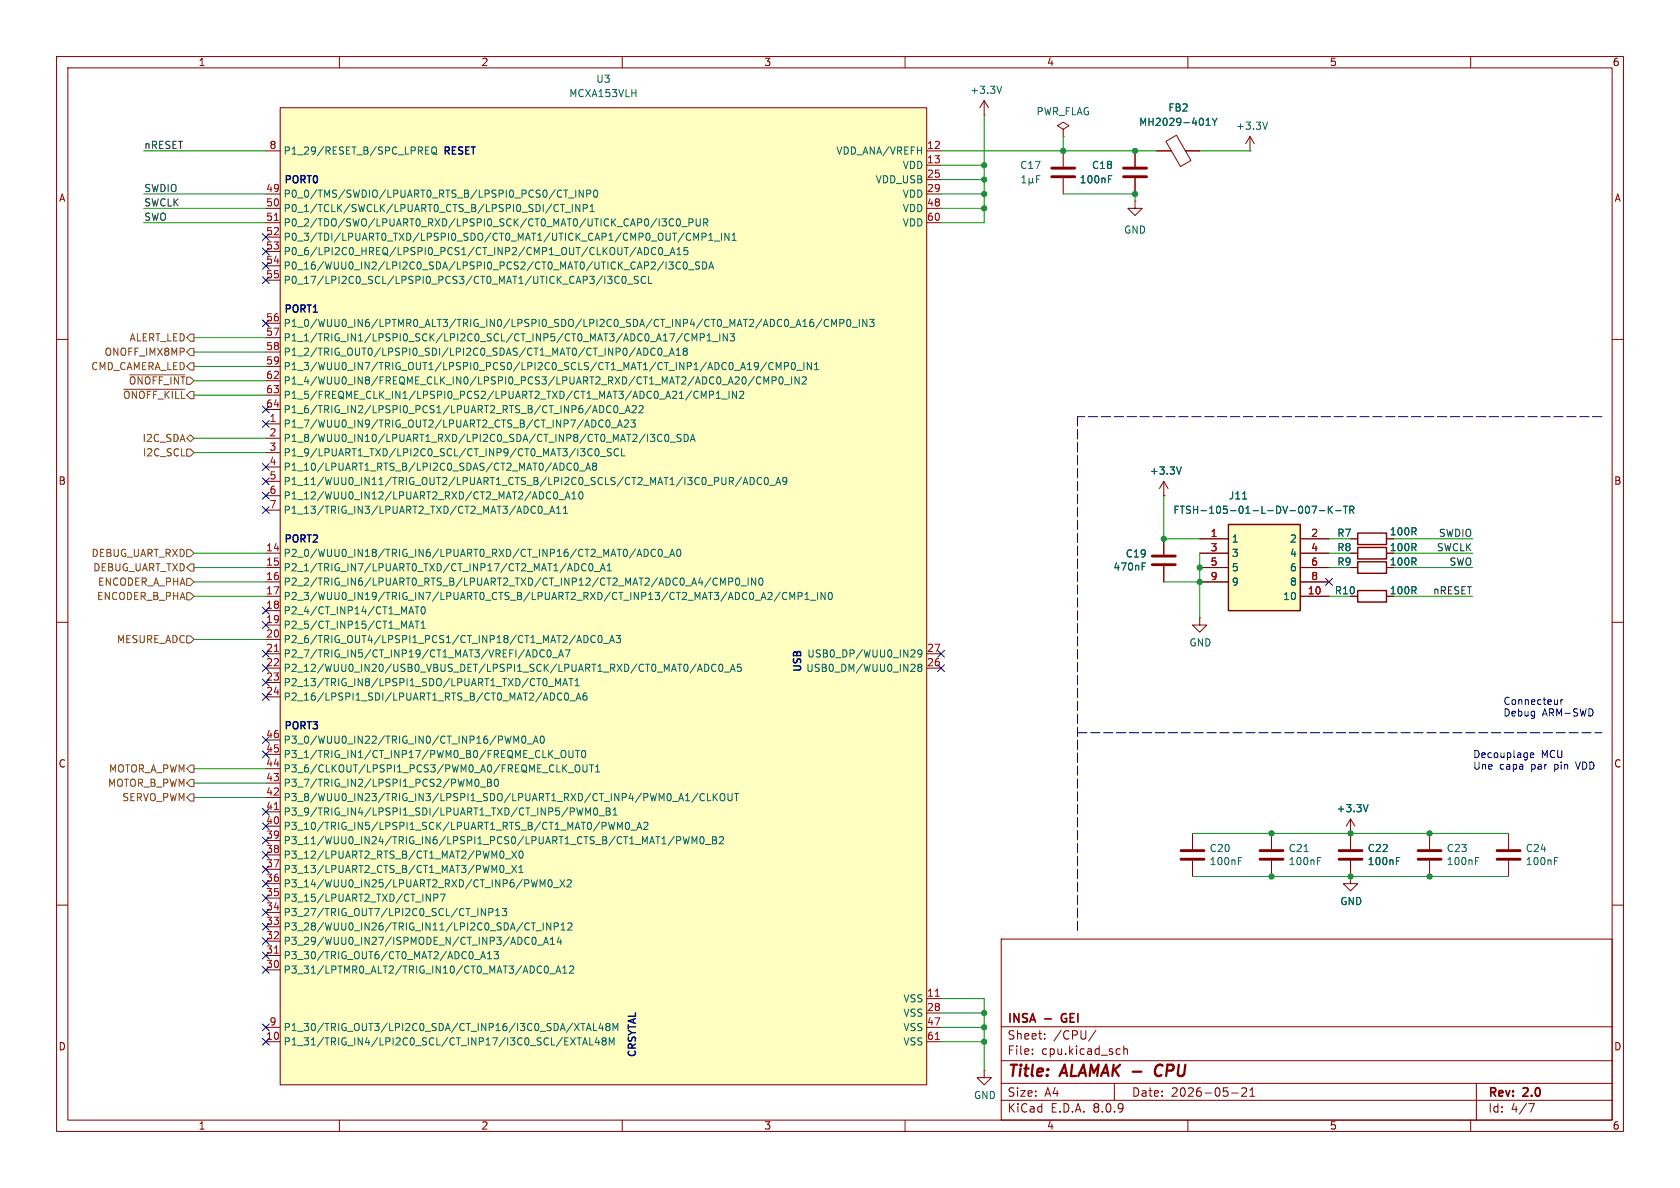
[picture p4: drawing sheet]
<svg xmlns="http://www.w3.org/2000/svg" width="297mm" height="210mm" viewBox="0 0 297 210" stroke-linecap="round" stroke-linejoin="round" font-family="sans-serif">
<g fill="none" stroke="#840000" stroke-width=".18">
<path d="M10 10h277v190h-277zM12 12h273v186h-273zM60 10v2M110 10v2M160 10v2M210 10v2M260 10v2M10 60h2M285 60h2M10 110h2M285 110h2M224.8 147.3v2.8"/>
<path d="M224.8 152.1v2.8M252.7 147.3v2.8M252.7 152.1v2.8M10 160h2M177 166h108v32h-108zM285 160h2M60 198v2M110 198v2M160 198v2M177 194.5h108M177 191.5h108M177 187.5h108"/>
<path d="M177 181.5h108M182.5 186.3v.1M182.5 185.5v.1M184.7 183.6v.1M184.7 182.8v.1M193.7 182.1l-1.2 2M197 191.5v3M197.9 185.4l.1 .1M198 186.3l-.1 .1M198.7 184.9v1.5M198.7 185.5l.2-.1 .3 .1 .1 .9M210 198v2"/>
<path d="M217.7 193.2h1.2M219.5 192.4l.6-.1 .2 .1 .1 .3-.9 1.1h.9M221 193.8h.8M221 192.7l.4-.4v1.5M260 198v2M261 191.5v6.5M270.2 195.1h1l-.6 1.5"/>
</g>
<path d="M205.2 188.2a1.13 1.13 0 0 0-1 .7 1.13 1.13 0 0 0 .3 1.2l.2 .1 .5-.1" fill="none" stroke="#840000" stroke-width=".4"/>
<path d="M187.8 179.4l-.2 .4 .2 .7" fill="none" stroke="#840000" stroke-width=".3"/>
<path d="M222.8 151.9h4M222.8 150.4h4M250.7 151.9h4.1M250.7 150.4h4.1" fill="none" stroke="#840000" stroke-width=".51"/>
<path d="M230.5 150.5h.8M232.9 152.2h.4M232.9 151.6h.6M260.8 152.2h.5M260.8 151.6h.6" fill="none" stroke="#006464" stroke-width=".18"/>
<path d="M49.5 19.1h114.3v172.7h-114.3z" fill="#ffffc2"/>
<g fill="none" stroke="#840000" stroke-width=".18">
<path d="M49.5 19.1h114.3v172.7h-114.3zM47 26.7h2.5M47 34.3h2.5M47 36.8h2.5M47 39.4h2.5M163.8 26.7h2.6M163.8 29.2h2.6M163.8 31.8h2.6M163.8 34.3h2.6M163.8 36.8h2.6M163.8 39.4h2.6M47 41.9h2.5"/>
<path d="M47 44.5h2.5M47 47h2.5M47 49.5h2.5M47 57.2h2.5M47 59.7h2.5M47 74.9h2.5M47 77.5h2.5M47 62.2h2.5M47 64.8h2.5M47 67.3h2.5M47 69.9h2.5M47 72.4h2.5"/>
<path d="M47 97.8h2.5M47 80h2.5M47 82.6h2.5M47 85.1h2.5M47 87.6h2.5M47 90.2h2.5M47 100.3h2.5M47 102.9h2.5M47 105.4h2.5M47 108h2.5M47 110.5h2.5M47 113h2.5"/>
<path d="M47 115.6h2.5M47 118.1h2.5M163.8 115.6h2.6M163.8 118.1h2.6M47 120.7h2.5M47 123.2h2.5M47 138.4h2.5M47 135.9h2.5M47 133.4h2.5M47 130.8h2.5M47 158.8h2.5M47 156.2h2.5"/>
<path d="M47 153.7h2.5M47 151.1h2.5M47 148.6h2.5M47 146.1h2.5M47 143.5h2.5M47 141h2.5M238.8 147.3v2.8M238.8 152.1v2.8M266.7 147.3v2.8M266.7 152.1v2.8M47 171.5h2.5M47 168.9h2.5"/>
<path d="M47 166.4h2.5M47 163.8h2.5M47 161.3h2.5M163.8 176.5h2.6M163.8 179.1h2.6M47 184.2h2.5M47 181.6h2.5M163.8 184.2h2.6M163.8 181.6h2.6"/>
</g>
<path d="M55.4 55.2h.7M55.6 54.1l.2-.2v1.3M55.9 94.6l.2 .2v.3l-.8 .7h.8M55.3 127.6h.8l-.4 .5M55.9 128.1l.2 .2v.3l-.2 .2" fill="none" stroke="#000084" stroke-width=".25"/>
<g fill="none" stroke="#006464" stroke-width=".18">
<path d="M75.2 26.6h.5M75.2 27.2h.6M75.2 26h.6M76.5 26h.1a.43 .43 0 0 1 .6 .4v.4a.42 .42 0 0 1-.5 .5 .42 .42 0 0 1-.4-.5v-.4zM76.6 26.9l.6 .5M99.1 36.1h.7M99.9 37.5h1M100.5 35h1M101.2 36.1v1.3M101.8 33.6v1.3M102.5 36.1v1.3l-.7-1.3v1.3M103.1 33.6v1.3l-.7-1.3v1.3"/>
<path d="M103.1 36.8l.6-.1 .1-.1v-.3l-.7-.2v1.3M103.7 34.3l.6-.1 .1-.2v-.3l-.7-.1v1.3M104.3 37.4h.8M104.3 36.5l.4-.4v1.3M105.1 33.7l.1-.1a.68 .68 0 0 1 .5 .6 .68 .68 0 0 1-.5 .7 .84 .84 0 0 1-.1-1.2zM119.1 38.8a.6 .6 0 0 0-.9 .4 .6 .6 0 0 0 .6 .7l.3-.1M119.7 38.7h.2a.68 .68 0 0 1 .4 .6 .68 .68 0 0 1-.4 .6 .84 .84 0 0 1-.2-1.2zM121.8 39.3h.6l.1-.2v-.3l-.7-.1v1.2M123.1 38.7v1l.2 .2h.4l.1-.2v-1M124.4 39.3h.6l.1-.2v-.3l-.7-.1v1.2M124.7 39.3l.4 .6M109.5 49a.6 .6 0 0 0-.9 .4 .6 .6 0 0 0 .6 .7l.3-.1"/>
<path d="M110.1 49l.2-.2a.68 .68 0 0 1 .4 .7 .68 .68 0 0 1-.4 .6l-.2-.1-.2-.4zM110.9 50.2h1M112.9 48.9l-.5-.1-.2 .2v.3l.5 .3 .2 .3-.3 .2-.5-.1M113.9 43.8a.64 .64 0 0 1 .8 .6 .64 .64 0 0 1-.8 .6M114.1 49a.6 .6 0 0 0-.8 .4 .6 .6 0 0 0 .6 .7l.2-.1M114.7 48.8v1.3h.6M115.9 43.9a.6 .6 0 0 0-.8 .4 .6 .6 0 0 0 .6 .7l.2-.1M116.6 43.8h.1a.68 .68 0 0 1 .5 .6 .68 .68 0 0 1-.5 .6 .84 .84 0 0 1-.1-1.2zM117.4 45.2h1M118.2 46.3h.8l-.4 .5 .4 .1v.5l-.2 .2-.6-.2M118.5 45l.4-1.2 .4 1.2M118.6 44.7h.6"/>
<path d="M119.7 45h.7M119.7 44.1l.3-.3v1.2M120.3 46.4a.6 .6 0 0 0-.8 .4 .6 .6 0 0 0 .5 .8l.3-.2M120.5 40.1h1M120.9 46.4l.2-.1a.68 .68 0 0 1 .4 .6 .68 .68 0 0 1-.4 .7l-.2-.2-.1-.3zM121.6 43.8h-.6l-.1 .6 .2-.2 .4 .1 .1 .2v.4l-.2 .1-.5-.1M121.7 47.7h1M121.8 59.1a.6 .6 0 0 0-.8 .4 .6 .6 0 0 0 .6 .8l.2-.2M122.6 42.5v-1.3l.5 .9 .4-.9v1.3M123.7 46.4l-.5-.1-.2 .1v.4l.6 .2 .1 .3-.3 .3-.4-.1M123.8 59.7l.6-.1 .1-.2v-.3l-.7-.1v1.3M124.1 41.9l.6-.1 .1-.2v-.3l-.7-.1v1.3"/>
<path d="M124.2 46.3a.64 .64 0 0 1 .8 .6 .64 .64 0 0 1-.8 .7zM125 59.4l.4-.4v1.3M125.3 47.6l.4-1.3 .5 1.3M125.3 42.5h.7M125.3 41.6l.4-.4v1.3M125.4 47.2h.6M126.3 42.6h.9M127.2 59v1.3M127.5 41.2v1.3M128.6 59v1.3l-.8-1.3v1.3M128.9 41.2v1.3l-.7-1.3v1.3M129.1 59h.7l-.4 .5 .4 .1v.5l-.2 .2-.5-.2"/>
<path d="M129.4 42.5h.7M129.4 41.6l.4-.4v1.3M143.3 57l.3-.1 .3 .3-.1 .5h-.5M143.8 56.5l-.5 .1M145.3 56.4l-1.1 1.6M146.5 56.6a.6 .6 0 0 0-.9 .4 .6 .6 0 0 0 .6 .7l.3-.1M147 57.7v-1.2l.4 .9 .5-.9v1.2M148.5 57.1h.6l.1-.2-.1-.3-.6-.1v1.2M149.8 56.6l.2-.1a.68 .68 0 0 1 .4 .6 .68 .68 0 0 1-.4 .6l-.2-.1-.1-.4zM150.6 57.9h1M151.9 56.5v1.2M153.2 56.5v1.2l-.7-1.2v1.2"/>
<path d="M153.7 56.5h.8l-.4 .4 .4 .2v.5l-.2 .1-.6-.1M104.4 79.3l.3 .1M105.3 79.4l.2-.1a.68 .68 0 0 1 .4 .7 .68 .68 0 0 1-.4 .6l-.2-.1-.1-.4zM107.3 74.3l.1-.1a.68 .68 0 0 1 .4 .7 .68 .68 0 0 1-.4 .6 .84 .84 0 0 1-.1-1.2zM107.5 71.8l.3-.1 .2 .1M108 72.8l-.2 .2-.3-.1M108.1 79.4l-.5-.1-.2 .1v.4l.6 .2 .1 .3-.3 .3-.5-.1M108.1 75.6h.9M108.6 71.8l.2-.1a.68 .68 0 0 1 .4 .6 .68 .68 0 0 1-.4 .7l-.2-.2-.1-.3zM109.2 75.5l.4-1.3 .4 1.3M109.3 75.1h.6M109.3 79.4a.6 .6 0 0 0-.8 .5 .6 .6 0 0 0 .6 .7l.2-.1"/>
<path d="M109.5 73.1h.9M109.9 79.3v1.3h.6M110.4 74.4l.5-.2 .2 .4-.8 .9h.8M110.6 73l.4-1.3 .4 1.3M110.7 72.6h.6M111.5 74.2h.8l-.4 .5 .3 .1v.6l-.1 .1-.6-.1M111.8 71.8l.4-.1 .3 .4-.8 .9h.8M113 71.8l.5-.1 .2 .4-.8 .9h.8M114.3 61.6l.2 .5-.2 .6M115 76.8h.8l-.5 .5 .4 .1 .1 .4-.3 .2h-.4M115.8 61.7a.6 .6 0 0 0-.8 .4 .6 .6 0 0 0 .6 .7l.2-.1M116.5 61.6l.1-.1a.68 .68 0 0 1 .4 .7 .68 .68 0 0 1-.4 .6 .84 .84 0 0 1-.1-1.2z"/>
<path d="M117 76.9a.6 .6 0 0 0-.8 .4 .6 .6 0 0 0 .6 .7l.2-.1M117.3 62.9h.9M117.7 76.8h.1a.68 .68 0 0 1 .5 .6 .68 .68 0 0 1-.5 .6 .84 .84 0 0 1-.1-1.2zM118.4 62.8l.4-1.3 .4 1.3M118.5 78.2h.9M118.5 62.4h.6M119.6 62.8h.7M119.6 61.9l.3-.4v1.3M120.4 76.8h-.5l-.2 .1v.4l.6 .2 .1 .3-.2 .2h-.5M121 76.8a.64 .64 0 0 1 .7 .6 .64 .64 0 0 1-.7 .6zM121 62.1l-.2-.3 .2-.3h.3l.2 .3-.2 .3M121 62.1l-.2 .2v.4l.2 .1 .4-.1 .1-.1v-.3l-.2-.2"/>
<path d="M121 62.1h.3M122 78l.5-1.2 .4 1.2M122.2 77.7h.6M122.3 60.3v-1.3l.5 .9 .4-.9v1.3M124 69.2l.4 .9 .4-.9v1.2M125 60.3h.7M125.4 69.8h.6l.2-.2-.1-.3-.7-.1v1.2M126 60.4h.9M126.6 70.4h.8M126.6 69.5l.4-.3v1.2M127.6 70.6h1M128.9 69.2v1.2"/>
<path d="M130.2 69.2v1.2l-.7-1.2v1.2M130.8 69.3l.4-.1 .3 .3-.8 .9h.8M134.5 66.7a.6 .6 0 0 0-.8 .5 .6 .6 0 0 0 .6 .7l.2-.1M135 67.9v-1.3l.5 .9 .4-.9v1.3M135.5 64l-1.1 1.7M136.5 67.3l.6-.1 .1-.2v-.3l-.7-.1v1.3M136.7 64.2a.6 .6 0 0 0-.9 .4 .6 .6 0 0 0 .6 .7l.3-.1M137.2 65.3v-1.2l.4 .9 .5-.9v1.2M137.8 66.7l.2-.1a.68 .68 0 0 1 .5 .7 .68 .68 0 0 1-.5 .6l-.2-.1-.1-.4zM138.7 64.7h.6l.1-.2-.1-.3-.6-.1v1.2M138.7 68h.9M139.9 66.6v1.3"/>
<path d="M140.1 64.1h.1a.68 .68 0 0 1 .4 .6 .68 .68 0 0 1-.4 .6 .84 .84 0 0 1-.1-1.2zM140.9 65.5h.9M141.3 66.6v1.3l-.8-1.3v1.3M141.8 66.7l.5-.1 .2 .4-.7 .9h.7M142.1 64.1v1.2M143.5 64.1v1.2l-.8-1.2v1.2M144 65.3h.7M144 64.4l.4-.3v1.2M95.7 89.5l.2 .5-.2 .7M96.1 90.9h1M97.2 90.7l.4-1.2 .4 1.2M97.3 90.4h.6"/>
<path d="M98.2 86.9a.68 .68 0 0 1 .4 .7 .68 .68 0 0 1-.4 .6M98.4 90.7h.7M98.4 89.8l.4-.3v1.2M98.8 88.3h1M99.6 89.8l.4-.3v1.2M99.6 90.7h.7M99.9 88.2l.4-1.3 .5 1.3M100 87.8h.6M100.8 81.9l.2 .1M101 83l-.2 .1M101.1 87.3l.4-.4v1.3M101.1 88.2h.7"/>
<path d="M101.7 81.9h.1a.68 .68 0 0 1 .4 .6 .68 .68 0 0 1-.4 .6 .84 .84 0 0 1-.1-1.2zM102.4 83.3h1M102.5 87l.1-.1a.68 .68 0 0 1 .5 .7 .68 .68 0 0 1-.5 .6 .84 .84 0 0 1-.1-1.2zM103.5 83.1l.5-1.2 .4 1.2M103.6 99.8a.6 .6 0 0 0-.8 .4 .6 .6 0 0 0 .6 .7l.2-.1M103.7 82.8h.6M104.3 99.7l.1-.1a.68 .68 0 0 1 .4 .7 .68 .68 0 0 1-.4 .6 .84 .84 0 0 1-.1-1.2zM104.7 80.5l-.3 .1M105 82.4l-.3-.2 .3-.3h.2l.3 .2-.3 .3M105 82.4l-.3 .2 .1 .4 .2 .1h.4l.1-.2v-.3l-.3-.2M105 82.4h.2M106.1 80.7h1"/>
<path d="M113 97.1l.5 1.3M113.9 97.1a.64 .64 0 0 1 .7 .6 .64 .64 0 0 1-.7 .7zM115.9 97.2a.6 .6 0 0 0-.9 .4 .6 .6 0 0 0 .6 .8l.3-.2M116.5 97.2l.2-.1a.68 .68 0 0 1 .4 .6 .68 .68 0 0 1-.4 .7l-.2-.2-.1-.3zM117.3 98.5h1M118.4 98.4l.4-1.3 .5 1.3M118.5 98h.6M119.8 97.2l.1-.1a.68 .68 0 0 1 .5 .6 .68 .68 0 0 1-.5 .7 .84 .84 0 0 1-.1-1.2zM131.1 84.3l-1.1 1.7M131.4 85.7l.4-1.3 .4 1.3M131.5 85.3h.6M132.6 84.4a.64 .64 0 0 1 .8 .6 .64 .64 0 0 1-.8 .7z"/>
<path d="M134.6 84.5a.6 .6 0 0 0-.8 .4 .6 .6 0 0 0 .6 .8l.2-.2M135.3 84.5l.1-.1a.68 .68 0 0 1 .4 .6 .68 .68 0 0 1-.4 .7 .84 .84 0 0 1-.1-1.2zM136.1 85.8h.9M137.2 85.7l.4-1.3 .4 1.3M137.3 85.3h.6M139.1 84.9l-.2 .3-.4-.1-.1-.2 .1-.4 .4-.1 .1 .1a.84 .84 0 0 1-.3 1.2h-.2M72.4 110.7h.6M72.7 107.3l.4 1.2M72.7 109.8l.4 1.3M73.4 107.3h.7M73.4 109.8h.7M73.7 107.3v1.2"/>
<path d="M73.7 109.8v1.3M74.4 111.1h.8M74.4 110.2l.4-.4v1.3M74.6 107.3h.2a.68 .68 0 0 1 .4 .6 .68 .68 0 0 1-.4 .6 .84 .84 0 0 1-.2-1.2zM95.5 115.8l.4 .3 .3-.1M96.2 115l-.3-.1-.4 .3M96.9 114.9h.1a.68 .68 0 0 1 .4 .6 .68 .68 0 0 1-.4 .6 .84 .84 0 0 1-.1-1.2zM97.7 116.3h.9M98.8 116.1l.4-1.2 .4 1.2M98.9 115.8h.6M99.9 114.9h.9l-.6 1.2M100.6 120h.7"/>
<path d="M100.9 120v1.2M103.8 112.5l.2 .4-.2 .5M105.1 101h.9M105.2 112.5a.6 .6 0 0 0-.8 .4 .6 .6 0 0 0 .6 .7l.2-.1M105.8 112.5l.2-.2a.68 .68 0 0 1 .5 .7 .68 .68 0 0 1-.5 .6l-.2-.1-.1-.4zM106.1 100.9l.5-1.3 .4 1.3M106.3 100.5h.6M106.7 113.7h1M107.3 100l.4-.4v1.3M107.3 100.9h.8M107.8 113.6l.4-1.3 .4 1.3M107.9 113.2h.6"/>
<path d="M108.9 112.3h.8l-.4 .5 .3 .1v.6l-.1 .1-.6-.1M123.3 118.7l.4-1.3 .5 1.3M123.4 118.3h.6M124.6 117.4a.64 .64 0 0 1 .7 .7 .64 .64 0 0 1-.7 .6zM126.6 117.5a.6 .6 0 0 0-.9 .5 .6 .6 0 0 0 .6 .7l.3-.1M127.2 117.5l.2-.1a.68 .68 0 0 1 .4 .7 .68 .68 0 0 1-.4 .6 .84 .84 0 0 1-.2-1.2zM127.4 103.4v-1.2l.4 .9 .4-.9v1.2M128 118.8h1M128.8 102.8h.6l.1-.2v-.3l-.7-.1v1.2M129.1 118.7l.4-1.3 .5 1.3M129.2 118.3h.6M130.2 102.2h.1a.68 .68 0 0 1 .5 .6 .68 .68 0 0 1-.5 .6 .84 .84 0 0 1-.1-1.2z"/>
<path d="M131 117.4h-.6l-.1 .6 .2-.1 .4 .1 .2 .1-.1 .5-.2 .1-.5-.1M131 103.6h1M132.3 102.2v1.2M133.6 102.2v1.2l-.7-1.2v1.2M134.3 102.2h.1a.68 .68 0 0 1 .5 .6 .68 .68 0 0 1-.5 .6 .84 .84 0 0 1-.1-1.2zM137.9 104.7l-1 1.6M139.1 104.8a.6 .6 0 0 0-.8 .5 .6 .6 0 0 0 .6 .7l.2-.1M139.6 106v-1.3l.5 .9 .4-.9v1.3M141.1 105.4l.6-.1 .1-.2v-.3l-.7-.1v1.3M142.3 106h.7M142.3 105.1l.4-.4v1.3M143.3 106.1h.9"/>
<path d="M144.5 104.7v1.3M145.9 104.7v1.3l-.8-1.3v1.3M146.6 104.8l.1-.1a.68 .68 0 0 1 .5 .7 .68 .68 0 0 1-.5 .6 .84 .84 0 0 1-.1-1.2zM161 118.7h.8M161.5 114.9l.3 .2-.1 .3-.7 .7h.8M161.7 117.5v.5M162.5 118l-.2-.3 .2-.3h.2l.3 .3-.3 .3M162.5 118l-.2 .2v.4l.2 .1 .4-.1 .1-.2v-.2l-.3-.2M162.5 118h.2M163 115.4l-.3 .3-.3-.1-.1-.2 .1-.5h.3l.2 .1a.84 .84 0 0 1-.3 1.1h-.2M84.1 137.8l.1-.1a.68 .68 0 0 1 .5 .7 .68 .68 0 0 1-.5 .6l-.1-.1M84.9 139.1h1"/>
<path d="M86.2 137.7h.4l.2 .3-.2 .3 .2 .2 .1 .3-.2 .2h-.5zM86.2 138.3h.4M87.5 137.9l.2-.2a.68 .68 0 0 1 .4 .7 .68 .68 0 0 1-.4 .6l-.2-.1-.1-.4zM91.3 131l.4-.9v1.3M92.4 130.2l.1-.1a.68 .68 0 0 1 .5 .7 .68 .68 0 0 1-.5 .6l-.1-.1-.2-.4zM93.2 131.5h1M94.3 131.4l.4-1.3 .4 1.3M94.4 131h.6M95.6 130.2l.2-.1a.68 .68 0 0 1 .4 .7 .68 .68 0 0 1-.4 .6l-.2-.1-.1-.4zM96.9 121.4h1M98.2 121.2v-1.2l.4 .9 .5-.9v1.2M99.1 122.5l.2 .1"/>
<path d="M99.2 132.8l.3-.1a.43 .43 0 0 1 .5 .4v.4a.42 .42 0 0 1-.4 .4 .42 .42 0 0 1-.4-.4zM99.3 123.6l-.2 .2M99.5 121.2l.4-1.2 .4 1.2M99.6 120.9h.6M99.9 122.6l.2-.1a.68 .68 0 0 1 .4 .6 .68 .68 0 0 1-.4 .7l-.2-.2-.1-.3zM100.5 136.6h.9M100.6 132.7v1l.2 .2h.4l.1-.2v-1M100.8 123.9h.9M101.7 121.2h.7M101.7 120.3l.3-.3v1.2M101.7 132.7h.7M101.8 135.3l.2-.1a.43 .43 0 0 1 .5 .4v.4a.42 .42 0 0 1-.4 .5 .42 .42 0 0 1-.4-.5v-.4z"/>
<path d="M101.8 123.8l.5-1.3 .4 1.3M102 123.4h.6M102.1 132.7v1.2M102.9 132.8l.2-.1a.68 .68 0 0 1 .5 .6 .68 .68 0 0 1-.5 .6l-.2-.1-.1-.4zM103.1 135.2v1l.2 .3 .4-.1 .1-.2v-1M103.7 122.5l-.4 .1a.86 .86 0 0 0 0 1.2l.4-.2 .1-.4-.3-.2h-.2l-.2 .2M104.2 135.2h.7M104.6 135.2v1.3M105.3 135.6l.4-.4v1.3M105.3 136.5h.7M76.7 158.7h.6l.1-.2v-.3l-.7-.1v1.2M77.8 158.1h.9l-.6 1.2"/>
<path d="M89 153.2v.8M89.3 154.4h1M89.3 151.8h1M90.5 153l.8 1.2M90.5 150.4l.8 1.3M91.3 153l-.8 1.2M91.3 150.4l-.8 1.3M91.7 153.3l.4-.3v1.2M91.7 154.2h.8M91.9 150.5l.1-.1a.68 .68 0 0 1 .5 .7 .68 .68 0 0 1-.5 .6 .84 .84 0 0 1-.1-1.2zM95.9 156.4l.4-.9v1.3M97.1 155.6l.1-.1a.68 .68 0 0 1 .4 .7 .68 .68 0 0 1-.4 .6 .84 .84 0 0 1-.1-1.2z"/>
<path d="M97.9 156.9h.9M99 155.5l.8 1.3M99.8 155.5l-.8 1.3M100.3 155.6l.5-.1 .2 .4-.8 .9h.8M103.1 142.8l-.3 1.3M103.5 144.1v-1.3l.5 .9 .4-.9v1.3M105.1 142.9l.1-.1a.68 .68 0 0 1 .5 .7 .68 .68 0 0 1-.5 .6l-.1-.1-.2-.4zM105.9 144.2h1M107.2 142.8h.4l.2 .3-.2 .3 .2 .1 .1 .3-.2 .3h-.5zM107.2 143.4h.4M108.4 144.1h.7M108.4 143.2l.3-.4v1.3"/>
<path d="M109.2 146.6v-1.2l.4 .9 .4-.9v1.2M110.7 145.5l.2-.1a.68 .68 0 0 1 .4 .6 .68 .68 0 0 1-.4 .6l-.2-.1-.1-.4zM111.5 146.8h1M112.6 146.6l.4-1.2 .5 1.2M112.7 146.3h.6M113.8 145.5l.5-.1 .2 .3-.7 .9h.7M120.2 148l.2 .1-.2 .4M120.8 147.9l.3 1.3 .2-.9 .3 .9 .3-1.3M122.3 149.2v-1.3l.5 .9 .4-.9v1.3M123.4 140.2l-1.1 1.7M123.9 148l.1-.1a.68 .68 0 0 1 .5 .6 .68 .68 0 0 1-.5 .7l-.1-.2-.2-.3zM124.5 140.4a.6 .6 0 0 0-.8 .4 .6 .6 0 0 0 .6 .7l.2-.1"/>
<path d="M124.7 149.3h1M125.1 140.3v1.2h.6M126 147.9h.4l.2 .2-.2 .4 .2 .1 .1 .3-.2 .3h-.5zM126 148.5h.4M126.1 140.3v1.2M126.3 140.8l.5 .7M126.8 140.3l-.7 .7M127.2 148l.5-.1 .2 .4-.8 .9h.8M127.4 140.5l.2-.2a.43 .43 0 0 1 .6 .4v.4a.42 .42 0 0 1-.5 .5 .42 .42 0 0 1-.4-.5zM128.7 140.3v1l.2 .2h.4l.1-.2v-1M129.8 140.3h.8M130.2 140.3v1.2"/>
<path d="M246.9 152.2h.4M246.9 151.6h.6M274.8 152.2h.4M274.8 151.6h.6M85 169.5l.4-1.3 .4 1.3M85.1 169.1h.6M85.1 160.6l.7 1.3v-1.3M86.2 169.5h.7M86.2 168.6l.3-.4v1.3M86.4 161.3l.6-.1 .1-.2v-.3l-.7-.1v1.3M87.3 168.2h.8l-.4 .5 .4 .1v.6l-.2 .1-.6-.1M87.6 161.9h.8"/>
<path d="M87.6 161l.4-.4v1.3M88.8 160.6h.8l-.5 .5 .4 .1v.5l-.2 .2-.5-.2M94.1 165.9l.2-.2a.68 .68 0 0 1 .5 .6 .68 .68 0 0 1-.5 .6l-.2-.2M94.8 164.5h.9M95 167.1h1M96 163.1v1.3M96.1 166.9l.4-1.2 .4 1.2M96.2 166.6h.6M96.6 170.8a.79 .79 0 0 1 0 1.2M97.2 172.2h1M97.3 166.9h.7M97.3 166l.4-.3v1.2"/>
<path d="M97.4 163.1v1.3l-.8-1.3v1.3M98 163.8l.6-.1 .1-.1-.1-.3-.6-.2v1.3M98.3 172l.4-1.2 .4 1.2M98.4 171.7h.6M98.8 165.6l-.3 .9h.8M99.1 166.1v.8M99.2 164.4h.7M99.2 163.5l.3-.4v1.3M99.5 172h.7M99.5 171.1l.3-.3v1.2M100.4 163.3l.5-.2 .2 .4-.8 .9h.8M100.7 170.9l.5-.1 .2 .3-.8 .9h.8"/>
<path d="M102 183.5h.8M102.4 183.5v1.2M102.7 180.9h.7M103 184.7l.4-1.2 .4 1.2M103.1 180.9v1.3M103.1 184.4h.6M103.7 182.2l.4-1.3 .4 1.3M103.8 181.8h.6M104.3 183.5v1.2h.6M104.9 180.9v1.3h.6M105.5 183.4l-.3 .9h.8M105.8 183.9v.8"/>
<path d="M106.2 180.9l-.3 .9h.8M106.5 181.3v.9M106.7 184l-.3-.2 .3-.3h.2l.3 .2-.3 .3M106.7 184l-.3 .2 .1 .4 .2 .1h.3l.2-.2v-.3l-.3-.2M106.7 184h.2M107.3 181.5l-.2-.3 .2-.3h.3l.2 .3-.2 .3M107.3 181.5l-.2 .2 .1 .4 .1 .1 .4-.1 .1-.2v-.2l-.2-.2M107.3 181.5h.3M107.7 184.7v-1.2l.4 .9 .5-.9v1.2M108.4 182.2v-1.3l.4 .9 .4-.9v1.3"/>
</g>
<path d="M48.5 39h.7M48.5 115.2h.7M48.5 143.1h.7M48.5 168.5h.7M165.3 176.1h.8M165.3 183.7h.8" fill="none" stroke="#a90000" stroke-width=".18"/>
<path d="M236.7 151.9h4.1M236.7 150.4h4.1M264.7 151.9h4M264.7 150.4h4" fill="none" stroke="#840000" stroke-width=".51"/>
<path d="M217.2 92.7h12.7v15.3h-12.7z" fill="#ffffc2"/>
<path d="M217.2 92.7h12.7v15.3h-12.7zM240 99.3h5.1v2h-5.1zM240 96.8h5.1v2h-5.1zM240 94.2h5.1v2.1h-5.1zM240 104.4h5.1v2h-5.1z" fill="none" stroke="#840000" stroke-width=".25"/>
<g fill="none" stroke="#840000" stroke-width=".18">
<path d="M174 17.8l-.8 1.3M174 17.8v2.5M174 17.8l.8 1.3M174 20.3h.1M188 22.9l-1.1-.7 1.1-.6 1 .6-1 .7v1.2M188 24.1h.1M188 26.7v2.8M188 31.5v2.8M200.7 35.6v1.2h-1.3l1.3 1.3 1.2-1.3h-1.2M200.7 35.6h.1M200.7 26.7v2.8M200.7 31.5v2.8"/>
<path d="M204.5 26.7h2.6M206.1 25l1.9-1.1 2.5 4.5-1.8 1zM209.5 26.7h2.6M221 26.7h.1M221 24.1l-.8 1.3M221 24.1v2.6M221 24.1l.7 1.3M205.7 87.6h.1M205.7 85.1v2.5M205.7 95.3v2.7M205.7 85.1l-.7 1.3M205.7 85.1l.8 1.3"/>
<path d="M212.1 95.3h5.1M212.1 97.8h5.1M229.9 95.3h5M229.9 97.8h5M238.8 95.3h1.2M238.8 97.8h1.2M245.1 95.3h1.3M245.1 97.8h1.3M205.7 100.1v2.8M212.1 109.2v1.3h1.3l-1.3 1.3-1.3-1.3h1.3M212.1 109.2h.1M212.1 100.3h5.1"/>
<path d="M212.1 102.9h5.1M229.9 105.4h5M229.9 100.3h5M229.9 102.9h5M238.8 105.4h1.2M238.8 100.3h1.2M245.1 105.4h1.3M245.1 100.3h1.3M210.8 147.3v2.8M210.8 152.1v2.8M238.8 154.9v1.3h1.2l-1.2 1.3-1.3-1.3h1.3M238.8 154.9h.1"/>
<path d="M238.8 147.3h.1M238.8 144.8l-.8 1.3M238.8 144.8v5.3M238.8 152.1v2.8M238.8 144.8l.7 1.3M174 189.2v1.3h1.3l-1.3 1.3-1.3-1.3h1.3M174 189.2h.1"/>
</g>
<g fill="none" stroke="#006464" stroke-width=".18">
<path d="M177.1 15.2l-.4 1.3M180.7 32.3h.7M180.7 31.4l.3-.3v1.2M181.9 32.1l.2 .2h.2l.2-.2M181.9 31.5v1.3M182.5 32.1l.2 .2M182.5 31.5v.6M183.3 31.7h.4M183.9 31.1h-.6v1.2M196 31.7h.4M196 31.1h.6M213.2 22.2h.8"/>
<path d="M213.2 21.3l.4-.4v1.3M214.3 20.9l.4 .7M214.7 21.6v.6M215.2 20.9l-.5 .7M224.1 21.6l-.4 1.3M201.9 99.5h.6M208.8 82.5l-.4 1.3M219.7 88.2h.7M231.4 89.7v.8M231.9 89.5h.9l-.6 1.2M233.3 90.3h.9M234.8 89.5v1.2"/>
<path d="M235 90l.6 .7M235.6 89.5l-.8 .7M236.1 90.3h1M237.5 89.5h.7M237.9 89.5v1.2M238.6 90.1h.6l.2-.2-.1-.3-.7-.1v1.2M238.9 90.1l.5 .6M201.9 100.1h.4M218.9 152.2h.5M218.9 151.6h.6M241.9 142.2l-.5 1.3M246.9 152.2h.4"/>
<path d="M246.9 151.6h.6"/>
</g>
<path d="M185.9 31.2h4.1M185.9 29.7h4.1M198.6 31.2h4.1M198.6 29.7h4.1M203.7 99.8h4.1M203.7 98.3h4.1M208.8 151.9h4.1M208.8 150.4h4.1" fill="none" stroke="#840000" stroke-width=".51"/>
<g fill="none" stroke="#725600" stroke-width=".18">
<path d="M33.7 59.1h.6v1.2h-.6l-.7-.6zM21.9 68.8h10.8M22.9 66.3h9.8M33 77.5l.7-.7 .6 .7-.6 .6zM33 79.4h.7l.6 .6-.6 .6h-.7zM33.7 61.6h.6v1.3h-.6l-.7-.7zM33.7 64.1h.6v1.3h-.6l-.7-.6zM33 97.2h.7l.6 .6-.6 .6h-.7zM33.7 99.7h.6v1.3h-.6l-.7-.7zM33 104.8h.7l.6 .6-.6 .6h-.7zM33 112.4h.7l.6 .6-.6 .7h-.7zM33 102.2h.7l.6 .7-.6 .6h-.7z"/>
<path d="M33.7 135.3h.6v1.2h-.6l-.7-.6zM33.7 137.8h.6v1.3h-.6l-.7-.7zM33.7 140.3h.6v1.3h-.6l-.7-.6z"/>
</g>
<path d="M270.5 133.5l.7-.1-.1-.3h-.4l-.2 .2 .1 .6h.5M275.9 123.7v.8M276.3 123.7l-.4 .2M278.5 134.7l.5 1.3" fill="none" stroke="#0000c2" stroke-width=".18"/>
<path d="M190.5 73.7v91.4M283.2 73.7h-92.7M190.5 129.5h92.7" fill="none" stroke="#0000c2" stroke-width=".18" stroke-dasharray="1.7 .6"/>
<g fill="none" stroke="#009600" stroke-width=".18">
<path d="M25.4 39.4h21.6M25.4 26.7h21.6M25.4 34.3h21.6M25.4 36.8h21.6M166.4 26.7h38.1M166.4 34.3h7.6M166.4 36.8h7.6M166.4 31.8h7.6M166.4 29.2h7.6M174 20.3v19.1h-7.6M188 34.3h12.7v1.3M188 24.1v2.6"/>
<path d="M212.1 26.7h8.9M34.3 59.7h12.7M34.3 77.5h12.7M34.3 67.3h12.7M34.3 64.8h12.7M34.3 69.9h12.7M34.3 62.2h12.7M34.3 80h12.7M34.3 97.8h12.7M205.7 87.6v7.7h6.4M212.1 97.8v11.4M234.9 95.3h3.9"/>
<path d="M234.9 97.8h3.9M246.4 95.3h13.9M246.4 97.8h13.9M34.3 105.4h12.7M34.3 100.3h12.7M34.3 102.9h12.7M34.3 113h12.7M205.7 102.9h6.4M234.9 105.4h3.9M234.9 100.3h3.9M246.4 105.4h13.9M246.4 100.3h13.9"/>
<path d="M34.3 138.4h12.7M34.3 135.9h12.7M34.3 141h12.7M210.8 147.3h55.9M210.8 154.9h55.9M166.4 176.5h7.6v12.7M166.4 179.1h7.6M166.4 181.6h7.6M166.4 184.2h7.6"/>
</g>
<g fill="none" stroke="#000084" stroke-width=".18">
<path d="M46.4 48.9l1.2 1.2M46.4 56.5l1.2 1.3M46.4 46.4l1.2 1.2M46.4 43.8l1.2 1.3M46.4 41.3l1.2 1.2M47.6 48.9l-1.2 1.2M47.6 56.5l-1.2 1.3M47.6 46.4l-1.2 1.2M47.6 43.8l-1.2 1.3M47.6 41.3l-1.2 1.2M46.4 74.3l1.2 1.2M46.4 71.8l1.2 1.2"/>
<path d="M47.6 74.3l-1.2 1.2M47.6 71.8l-1.2 1.2M46.4 89.6l1.2 1.2M46.4 81.9l1.2 1.3M46.4 84.5l1.2 1.2M46.4 87l1.2 1.2M47.6 89.6l-1.2 1.2M47.6 81.9l-1.2 1.3M47.6 84.5l-1.2 1.2M47.6 87l-1.2 1.2M46.4 107.3l1.2 1.3M46.4 109.9l1.2 1.2"/>
<path d="M46.4 117.5l1.2 1.2M46.4 115l1.2 1.2M47.6 107.3l-1.2 1.3M47.6 109.9l-1.2 1.2M47.6 117.5l-1.2 1.2M47.6 115l-1.2 1.2M165.8 115l1.2 1.2M165.8 117.5l1.2 1.2M167 115l-1.2 1.2M167 117.5l-1.2 1.2M234.3 102.3l1.3 1.2M235.6 102.3l-1.3 1.2"/>
<path d="M46.4 120l1.2 1.3M46.4 122.6l1.2 1.2M46.4 130.2l1.2 1.2M46.4 132.7l1.2 1.3M47.6 120l-1.2 1.3M47.6 122.6l-1.2 1.2M47.6 130.2l-1.2 1.2M47.6 132.7l-1.2 1.3M46.4 158.1l1.2 1.3M46.4 150.5l1.2 1.2M46.4 155.6l1.2 1.2M46.4 153.1l1.2 1.2"/>
<path d="M46.4 142.9l1.2 1.2M46.4 145.4l1.2 1.3M46.4 148l1.2 1.2M47.6 158.1l-1.2 1.3M47.6 150.5l-1.2 1.2M47.6 155.6l-1.2 1.2M47.6 153.1l-1.2 1.2M47.6 142.9l-1.2 1.2M47.6 145.4l-1.2 1.3M47.6 148l-1.2 1.2M46.4 170.8l1.2 1.3M46.4 163.2l1.2 1.2"/>
<path d="M46.4 160.7l1.2 1.2M46.4 168.3l1.2 1.2M46.4 165.8l1.2 1.2M47.6 170.8l-1.2 1.3M47.6 163.2l-1.2 1.2M47.6 160.7l-1.2 1.2M47.6 168.3l-1.2 1.2M47.6 165.8l-1.2 1.2M46.4 181l1.2 1.2M46.4 183.5l1.2 1.3M47.6 181l-1.2 1.2M47.6 183.5l-1.2 1.3"/>
</g>
<g fill="#009600" stroke="#009600" stroke-width=".18">
<circle cx="238.8" cy="147.3" r=".46"/>
<circle cx="238.8" cy="154.9" r=".46"/>
<circle cx="224.8" cy="154.9" r=".46"/>
<circle cx="174" cy="179.1" r=".46"/>
<circle cx="174" cy="181.6" r=".46"/>
<circle cx="174" cy="184.2" r=".46"/>
<circle cx="252.7" cy="147.3" r=".46"/>
<circle cx="252.7" cy="154.9" r=".46"/>
<circle cx="188" cy="26.7" r=".46"/>
<circle cx="200.7" cy="34.3" r=".46"/>
<circle cx="205.7" cy="95.3" r=".46"/>
<circle cx="174" cy="29.2" r=".46"/>
<circle cx="174" cy="31.8" r=".46"/>
<circle cx="174" cy="34.3" r=".46"/>
<circle cx="174" cy="36.8" r=".46"/>
<circle cx="200.7" cy="26.7" r=".46"/>
<circle cx="212.1" cy="100.3" r=".46"/>
<circle cx="212.1" cy="102.9" r=".46"/>
<circle cx="224.8" cy="147.3" r=".46"/>
</g>
<g font-size="2.8" fill="#840000">
<text x="178" y="190.9">Title:</text>
<text x="187.7" y="190.9">ALAMAK -</text>
<text x="205.8" y="190.9">CPU</text>
</g>
<g font-size="2.1" fill="#840000">
<text x="178" y="184">Sheet:</text>
<text x="178" y="181.2">INSA</text>
<text x="184.7" y="181.2">-</text>
<text x="186.2" y="184">/CPU/</text>
<text x="188.3" y="181.2">GEI</text>
<text x="178" y="186.7">File:</text>
<text x="184.1" y="186.7">cpu.kicad_sch</text>
<text x="178" y="196.9">KiCad</text>
<text x="178" y="194.1">Size:</text>
<text x="184.7" y="194.1">A4</text>
<text x="185.7" y="196.9">E.D.A.</text>
<text x="193.3" y="196.9">8.0.9</text>
<text x="200" y="194.1">Date:</text>
<text x="207" y="194.1">2026-05-21</text>
<text x="263" y="194.3">Rev:</text>
<text x="263" y="196.9">Id:</text>
<text x="267.1" y="196.9">4/7</text>
<text x="269.4" y="194.3">2.0</text>
</g>
<g font-size="1.8" fill="#840000">
<text x="35" y="11.9">1</text>
<text x="85" y="11.9">2</text>
<text x="135" y="11.9">3</text>
<text x="185" y="11.9">4</text>
<text x="235" y="11.9">5</text>
<text x="285" y="11.9">6</text>
<text x="10.3" y="35.9">A</text>
<text x="285.3" y="35.9">A</text>
<text x="10.3" y="85.9">B</text>
<text x="285.3" y="85.9">B</text>
<text x="10.3" y="135.9">C</text>
<text x="285.3" y="135.9">C</text>
<text x="10.3" y="185.9">D</text>
<text x="285.3" y="185.9">D</text>
<text x="35" y="199.9">1</text>
<text x="85" y="199.9">2</text>
<text x="135" y="199.9">3</text>
<text x="185" y="199.9">4</text>
<text x="235" y="199.9">5</text>
<text x="285" y="199.9">6</text>
</g>
<g font-size="1.8" fill="#006464">
<text x="100.5" y="17.4">MCXA153VLH</text>
<text x="105.3" y="14.8">U3</text>
<text x="171.4" y="16.8">+3.3V</text>
<text x="183.1" y="20.6">PWR_FLAG</text>
<text x="201.3" y="22.5">MH2029-401Y</text>
<text x="206.4" y="19.9">FB2</text>
<text x="218.4" y="23.1">+3.3V</text>
<text x="50" y="27.5">P1_29/RESET_B/SPC_LPREQ</text>
<text x="147.8" y="27.5">VDD_ANA/VREFH</text>
<text x="50" y="35.2">P0_0/TMS/SWDIO/LPUART0_RTS_B/LPSPI0_PCS0/CT_INP0</text>
<text x="154.7" y="32.6">VDD_USB</text>
<text x="159.5" y="30.1">VDD</text>
<text x="159.5" y="35.2">VDD</text>
<text x="180.2" y="30.1">C17</text>
<text x="190.8" y="32.6">100nF</text>
<text x="192.9" y="30.1">C18</text>
<text x="50" y="37.7">P0_1/TCLK/SWCLK/LPUART0_CTS_B/LPSPI0_SDI/CT_INP1</text>
<text x="50" y="40.2">P0_2/TDO/SWO/LPUART0_RXD/LPSPI0_SCK/CT0_MAT0/UTICK_CAP0/I3C0_PUR</text>
<text x="159.5" y="37.7">VDD</text>
<text x="159.5" y="40.2">VDD</text>
<text x="198.6" y="41.5">GND</text>
<text x="50" y="42.8">P0_3/TDI/LPUART0_TXD/LPSPI0_SDO/CT0_MAT1/UTICK_CAP1/CMP0_OUT/CMP1_IN1</text>
<text x="50" y="45.3">P0_6/LPI2C0_HREQ/LPSPI0_PCS1/CT_INP2/CMP1_OUT/CLKOUT/ADC0_A15</text>
<text x="50" y="47.9">P0_16/WUU0_IN2/LPI2C0_SDA/LPSPI0_PCS2/CT0_MAT0/UTICK_CAP2/I3C0_SDA</text>
<text x="50" y="50.4">P0_17/LPI2C0_SCL/LPSPI0_PCS3/CT0_MAT1/UTICK_CAP3/I3C0_SCL</text>
<text x="50" y="58">P1_0/WUU0_IN6/LPTMR0_ALT3/TRIG_IN0/LPSPI0_SDO/LPI2C0_SDA/CT_INP4/CT0_MAT2/ADC0_A16/CMP0_IN3</text>
<text x="50" y="60.6">P1_1/TRIG_IN1/LPSPI0_SCK/LPI2C0_SCL/CT_INP5/CT0_MAT3/ADC0_A17/CMP1_IN3</text>
<text x="50" y="63.1">P1_2/TRIG_OUT0/LPSPI0_SDI/LPI2C0_SDAS/CT1_MAT0/CT_INP0/ADC0_A18</text>
<text x="50" y="65.6">P1_3/WUU0_IN7/TRIG_OUT1/LPSPI0_PCS0/LPI2C0_SCLS/CT1_MAT1/CT_INP1/ADC0_A19/CMP0_IN1</text>
<text x="50" y="68.2">P1_4/WUU0_IN8/FREQME_CLK_IN0/LPSPI0_PCS3/LPUART2_RXD/CT1_MAT2/ADC0_A20/CMP0_IN2</text>
<text x="50" y="70.7">P1_5/FREQME_CLK_IN1/LPSPI0_PCS2/LPUART2_TXD/CT1_MAT3/ADC0_A21/CMP1_IN2</text>
<text x="50" y="75.8">P1_7/WUU0_IN9/TRIG_OUT2/LPUART2_CTS_B/CT_INP7/ADC0_A23</text>
<text x="50" y="73.3">P1_6/TRIG_IN2/LPSPI0_PCS1/LPUART2_RTS_B/CT_INP6/ADC0_A22</text>
<text x="50" y="78.3">P1_8/WUU0_IN10/LPUART1_RXD/LPI2C0_SDA/CT_INP8/CT0_MAT2/I3C0_SDA</text>
<text x="50" y="80.9">P1_9/LPUART1_TXD/LPI2C0_SCL/CT_INP9/CT0_MAT3/I3C0_SCL</text>
<text x="50" y="83.4">P1_10/LPUART1_RTS_B/LPI2C0_SDAS/CT2_MAT0/ADC0_A8</text>
<text x="50" y="86">P1_11/WUU0_IN11/TRIG_OUT2/LPUART1_CTS_B/LPI2C0_SCLS/CT2_MAT1/I3C0_PUR/ADC0_A9</text>
<text x="50" y="88.5">P1_12/WUU0_IN12/LPUART2_RXD/CT2_MAT2/ADC0_A10</text>
<text x="203.2" y="84.1">+3.3V</text>
<text x="217.2" y="88.5">J11</text>
<text x="50" y="91">P1_13/TRIG_IN3/LPUART2_TXD/CT2_MAT3/ADC0_A11</text>
<text x="207.3" y="91">FTSH-105-01-L-DV-007-K-TR</text>
<text x="236.3" y="95.1">R7</text>
<text x="245.6" y="94.8">100R</text>
<text x="50" y="98.7">P2_0/WUU0_IN18/TRIG_IN6/LPUART0_RXD/CT_INP16/CT2_MAT0/ADC0_A0</text>
<text x="50" y="101.2">P2_1/TRIG_IN7/LPUART0_TXD/CT_INP17/CT2_MAT1/ADC0_A1</text>
<text x="196.7" y="101.1">470nF</text>
<text x="198.9" y="98.8">C19</text>
<text x="217.7" y="96.1">1</text>
<text x="217.7" y="98.7">3</text>
<text x="217.7" y="101.2">5</text>
<text x="227.9" y="96.1">2</text>
<text x="227.9" y="98.7">4</text>
<text x="227.9" y="101.2">6</text>
<text x="236.3" y="100.2">R9</text>
<text x="236.3" y="97.6">R8</text>
<text x="245.6" y="100.2">100R</text>
<text x="245.6" y="97.6">100R</text>
<text x="50" y="103.7">P2_2/TRIG_IN6/LPUART0_RTS_B/LPUART2_TXD/CT_INP12/CT2_MAT2/ADC0_A4/CMP0_IN0</text>
<text x="50" y="106.3">P2_3/WUU0_IN19/TRIG_IN7/LPUART0_CTS_B/LPUART2_RXD/CT_INP13/CT2_MAT3/ADC0_A2/CMP1_IN0</text>
<text x="217.7" y="103.7">9</text>
<text x="226.7" y="106.3">10</text>
<text x="227.9" y="103.7">8</text>
<text x="235.9" y="105.3">R10</text>
<text x="245.6" y="105.3">100R</text>
<text x="50" y="108.8">P2_4/CT_INP14/CT1_MAT0</text>
<text x="50" y="111.4">P2_5/CT_INP15/CT1_MAT1</text>
<text x="50" y="113.9">P2_6/TRIG_OUT4/LPSPI1_PCS1/CT_INP18/CT1_MAT2/ADC0_A3</text>
<text x="50" y="116.4">P2_7/TRIG_IN5/CT_INP19/CT1_MAT3/VREFI/ADC0_A7</text>
<text x="50" y="119">P2_12/WUU0_IN20/USB0_VBUS_DET/LPSPI1_SCK/LPUART1_RXD/CT0_MAT0/ADC0_A5</text>
<text x="142.4" y="119">USB0_DM/WUU0_IN28</text>
<text x="142.6" y="116.4">USB0_DP/WUU0_IN29</text>
<text x="210.2" y="114.5">GND</text>
<text x="50" y="121.5">P2_13/TRIG_IN8/LPSPI1_SDO/LPUART1_TXD/CT0_MAT1</text>
<text x="50" y="124.1">P2_16/LPSPI1_SDI/LPUART1_RTS_B/CT0_MAT2/ADC0_A6</text>
<text x="50" y="131.7">P3_0/WUU0_IN22/TRIG_IN0/CT_INP16/PWM0_A0</text>
<text x="50" y="136.8">P3_6/CLKOUT/LPSPI1_PCS3/PWM0_A0/FREQME_CLK_OUT1</text>
<text x="50" y="134.2">P3_1/TRIG_IN1/CT_INP17/PWM0_B0/FREQME_CLK_OUT0</text>
<text x="50" y="141.8">P3_8/WUU0_IN23/TRIG_IN3/LPSPI1_SDO/LPUART1_RXD/CT_INP4/PWM0_A1/CLKOUT</text>
<text x="50" y="139.3">P3_7/TRIG_IN2/LPSPI1_PCS2/PWM0_B0</text>
<text x="236.2" y="143.8">+3.3V</text>
<text x="50" y="149.5">P3_11/WUU0_IN24/TRIG_IN6/LPSPI1_PCS0/LPUART1_CTS_B/CT1_MAT1/PWM0_B2</text>
<text x="50" y="146.9">P3_10/TRIG_IN5/LPSPI1_SCK/LPUART1_RTS_B/CT1_MAT0/PWM0_A2</text>
<text x="50" y="144.4">P3_9/TRIG_IN4/LPSPI1_SDI/LPUART1_TXD/CT_INP5/PWM0_B1</text>
<text x="50" y="154.5">P3_13/LPUART2_CTS_B/CT1_MAT3/PWM0_X1</text>
<text x="50" y="152">P3_12/LPUART2_RTS_B/CT1_MAT2/PWM0_X0</text>
<text x="213.8" y="153.1">100nF</text>
<text x="213.8" y="150.8">C20</text>
<text x="227.7" y="153.1">100nF</text>
<text x="227.7" y="150.8">C21</text>
<text x="241.7" y="153.1">100nF</text>
<text x="241.7" y="150.8">C22</text>
<text x="255.7" y="153.1">100nF</text>
<text x="255.7" y="150.8">C23</text>
<text x="269.6" y="153.1">100nF</text>
<text x="269.6" y="150.8">C24</text>
<text x="50" y="159.6">P3_15/LPUART2_TXD/CT_INP7</text>
<text x="50" y="157.1">P3_14/WUU0_IN25/LPUART2_RXD/CT_INP6/PWM0_X2</text>
<text x="236.9" y="160.2">GND</text>
<text x="50" y="167.2">P3_29/WUU0_IN27/ISPMODE_N/CT_INP3/ADC0_A14</text>
<text x="50" y="164.7">P3_28/WUU0_IN26/TRIG_IN11/LPI2C0_SDA/CT_INP12</text>
<text x="50" y="162.2">P3_27/TRIG_OUT7/LPI2C0_SCL/CT_INP13</text>
<text x="50" y="172.3">P3_31/LPTMR0_ALT2/TRIG_IN10/CT0_MAT3/ADC0_A12</text>
<text x="50" y="169.8">P3_30/TRIG_OUT6/CT0_MAT2/ADC0_A13</text>
<text x="159.6" y="177.4">VSS</text>
<text x="159.6" y="179.9">VSS</text>
<text x="50" y="185">P1_31/TRIG_IN4/LPI2C0_SCL/CT_INP17/I3C0_SCL/EXTAL48M</text>
<text x="50" y="182.5">P1_30/TRIG_OUT3/LPI2C0_SDA/CT_INP16/I3C0_SDA/XTAL48M</text>
<text x="159.6" y="182.5">VSS</text>
<text x="159.6" y="185">VSS</text>
<text x="172.1" y="194.5">GND</text>
</g>
<g font-size="1.8" fill="#0f0f0f">
<text x="25.4" y="26.4">nRESET</text>
<text x="25.4" y="34">SWDIO</text>
<text x="25.4" y="36.6">SWCLK</text>
<text x="25.4" y="39.1">SWO</text>
<text x="254.3" y="95">SWDIO</text>
<text x="253.9" y="97.5">SWCLK</text>
<text x="256.2" y="100.1">SWO</text>
<text x="253.3" y="105.1">nRESET</text>
</g>
<g font-size="1.8" fill="#a90000">
<text x="47.6" y="26.4">8</text>
<text x="163.8" y="26.4">12</text>
<text x="163.8" y="29">13</text>
<text x="46.9" y="34">49</text>
<text x="163.8" y="31.5">25</text>
<text x="163.8" y="34">29</text>
<text x="46.9" y="36.6">50</text>
<text x="46.9" y="39.1">51</text>
<text x="46.9" y="41.7">52</text>
<text x="163.8" y="36.6">48</text>
<text x="163.8" y="39.1">60</text>
<text x="46.9" y="44.2">53</text>
<text x="46.9" y="46.7">54</text>
<text x="46.9" y="49.3">55</text>
<text x="46.9" y="56.9">56</text>
<text x="46.9" y="59.4">57</text>
<text x="46.9" y="62">58</text>
<text x="46.9" y="64.5">59</text>
<text x="46.9" y="67.1">62</text>
<text x="46.9" y="69.6">63</text>
<text x="46.9" y="72.1">64</text>
<text x="47.6" y="74.7">1</text>
<text x="47.6" y="77.2">2</text>
<text x="47.6" y="79.8">3</text>
<text x="47.6" y="82.3">4</text>
<text x="47.6" y="84.8">5</text>
<text x="47.6" y="87.4">6</text>
<text x="47.6" y="89.9">7</text>
<text x="213.9" y="95">1</text>
<text x="231.7" y="95">2</text>
<text x="46.9" y="97.5">14</text>
<text x="46.9" y="100.1">15</text>
<text x="213.9" y="97.5">3</text>
<text x="213.9" y="100.1">5</text>
<text x="231.7" y="97.5">4</text>
<text x="231.7" y="100.1">6</text>
<text x="46.9" y="102.6">16</text>
<text x="46.9" y="105.2">17</text>
<text x="46.9" y="107.7">18</text>
<text x="213.9" y="102.6">9</text>
<text x="231.1" y="105.2">10</text>
<text x="231.7" y="102.6">8</text>
<text x="46.9" y="110.2">19</text>
<text x="46.9" y="112.8">20</text>
<text x="46.9" y="115.3">21</text>
<text x="46.9" y="117.9">22</text>
<text x="163.8" y="117.9">26</text>
<text x="163.8" y="115.3">27</text>
<text x="46.9" y="120.4">23</text>
<text x="46.9" y="122.9">24</text>
<text x="46.9" y="130.6">46</text>
<text x="46.9" y="135.6">44</text>
<text x="46.9" y="133.1">45</text>
<text x="46.9" y="143.3">41</text>
<text x="46.9" y="140.7">42</text>
<text x="46.9" y="138.2">43</text>
<text x="46.9" y="148.3">39</text>
<text x="46.9" y="145.8">40</text>
<text x="46.9" y="156">36</text>
<text x="46.9" y="153.4">37</text>
<text x="46.9" y="150.9">38</text>
<text x="46.9" y="161">34</text>
<text x="46.9" y="158.5">35</text>
<text x="46.9" y="166.1">32</text>
<text x="46.9" y="163.6">33</text>
<text x="46.9" y="171.2">30</text>
<text x="46.9" y="168.7">31</text>
<text x="163.8" y="176.3">11</text>
<text x="163.8" y="178.8">28</text>
<text x="46.9" y="183.9">10</text>
<text x="47.6" y="181.4">9</text>
<text x="163.8" y="181.4">47</text>
<text x="163.8" y="183.9">61</text>
</g>
<g font-size="1.8" fill="#000084">
<text x="78.2" y="27.7">RESET</text>
<text x="50.1" y="32.8">PORT0</text>
<text x="49.5" y="55.6">PORT1</text>
<text x="49.5" y="96.3">PORT2</text>
<text x="142" y="119" transform="rotate(-90 142 119)">USB</text>
<text x="49.5" y="129.3">PORT3</text>
<text x="112.8" y="187.1" transform="rotate(-90 112.8 187.1)">CRSYTAL</text>
</g>
<g font-size="1.8" fill="#725600">
<text x="16" y="65.6">CMD_CAMERA_LED</text>
<text x="18.4" y="63.1">ONOFF_IMX8MP</text>
<text x="22.8" y="60.6">ALERT_LED</text>
<text x="21.6" y="70.7">~{ONOFF_KILL}</text>
<text x="22.7" y="68.2">~{ONOFF_INT}</text>
<text x="25.1" y="78.3">I2C_SDA</text>
<text x="25.2" y="80.9">I2C_SCL</text>
<text x="16.1" y="98.7">DEBUG_UART_RXD</text>
<text x="16.4" y="101.2">DEBUG_UART_TXD</text>
<text x="17.1" y="106.3">ENCODER_B_PHA</text>
<text x="17.2" y="103.7">ENCODER_A_PHA</text>
<text x="20.6" y="113.9">MESURE_ADC</text>
<text x="19.2" y="136.8">MOTOR_A_PWM</text>
<text x="19" y="139.3">MOTOR_B_PWM</text>
<text x="21.5" y="141.8">SERVO_PWM</text>
</g>
<g font-size="1.8" fill="#0000c2">
<text x="265.7" y="124.8">Connecteur</text>
<text x="265.7" y="126.9">Debug</text>
<text x="272.7" y="126.9">ARM-SWD</text>
<text x="260.3" y="134.2">Decouplage</text>
<text x="260.3" y="136.3">Une</text>
<text x="265.1" y="136.3">capa</text>
<text x="270.8" y="136.3">par</text>
<text x="272.5" y="134.2">MCU</text>
<text x="275.1" y="136.3">pin</text>
<text x="279.1" y="136.3">VDD</text>
</g>
</svg>
